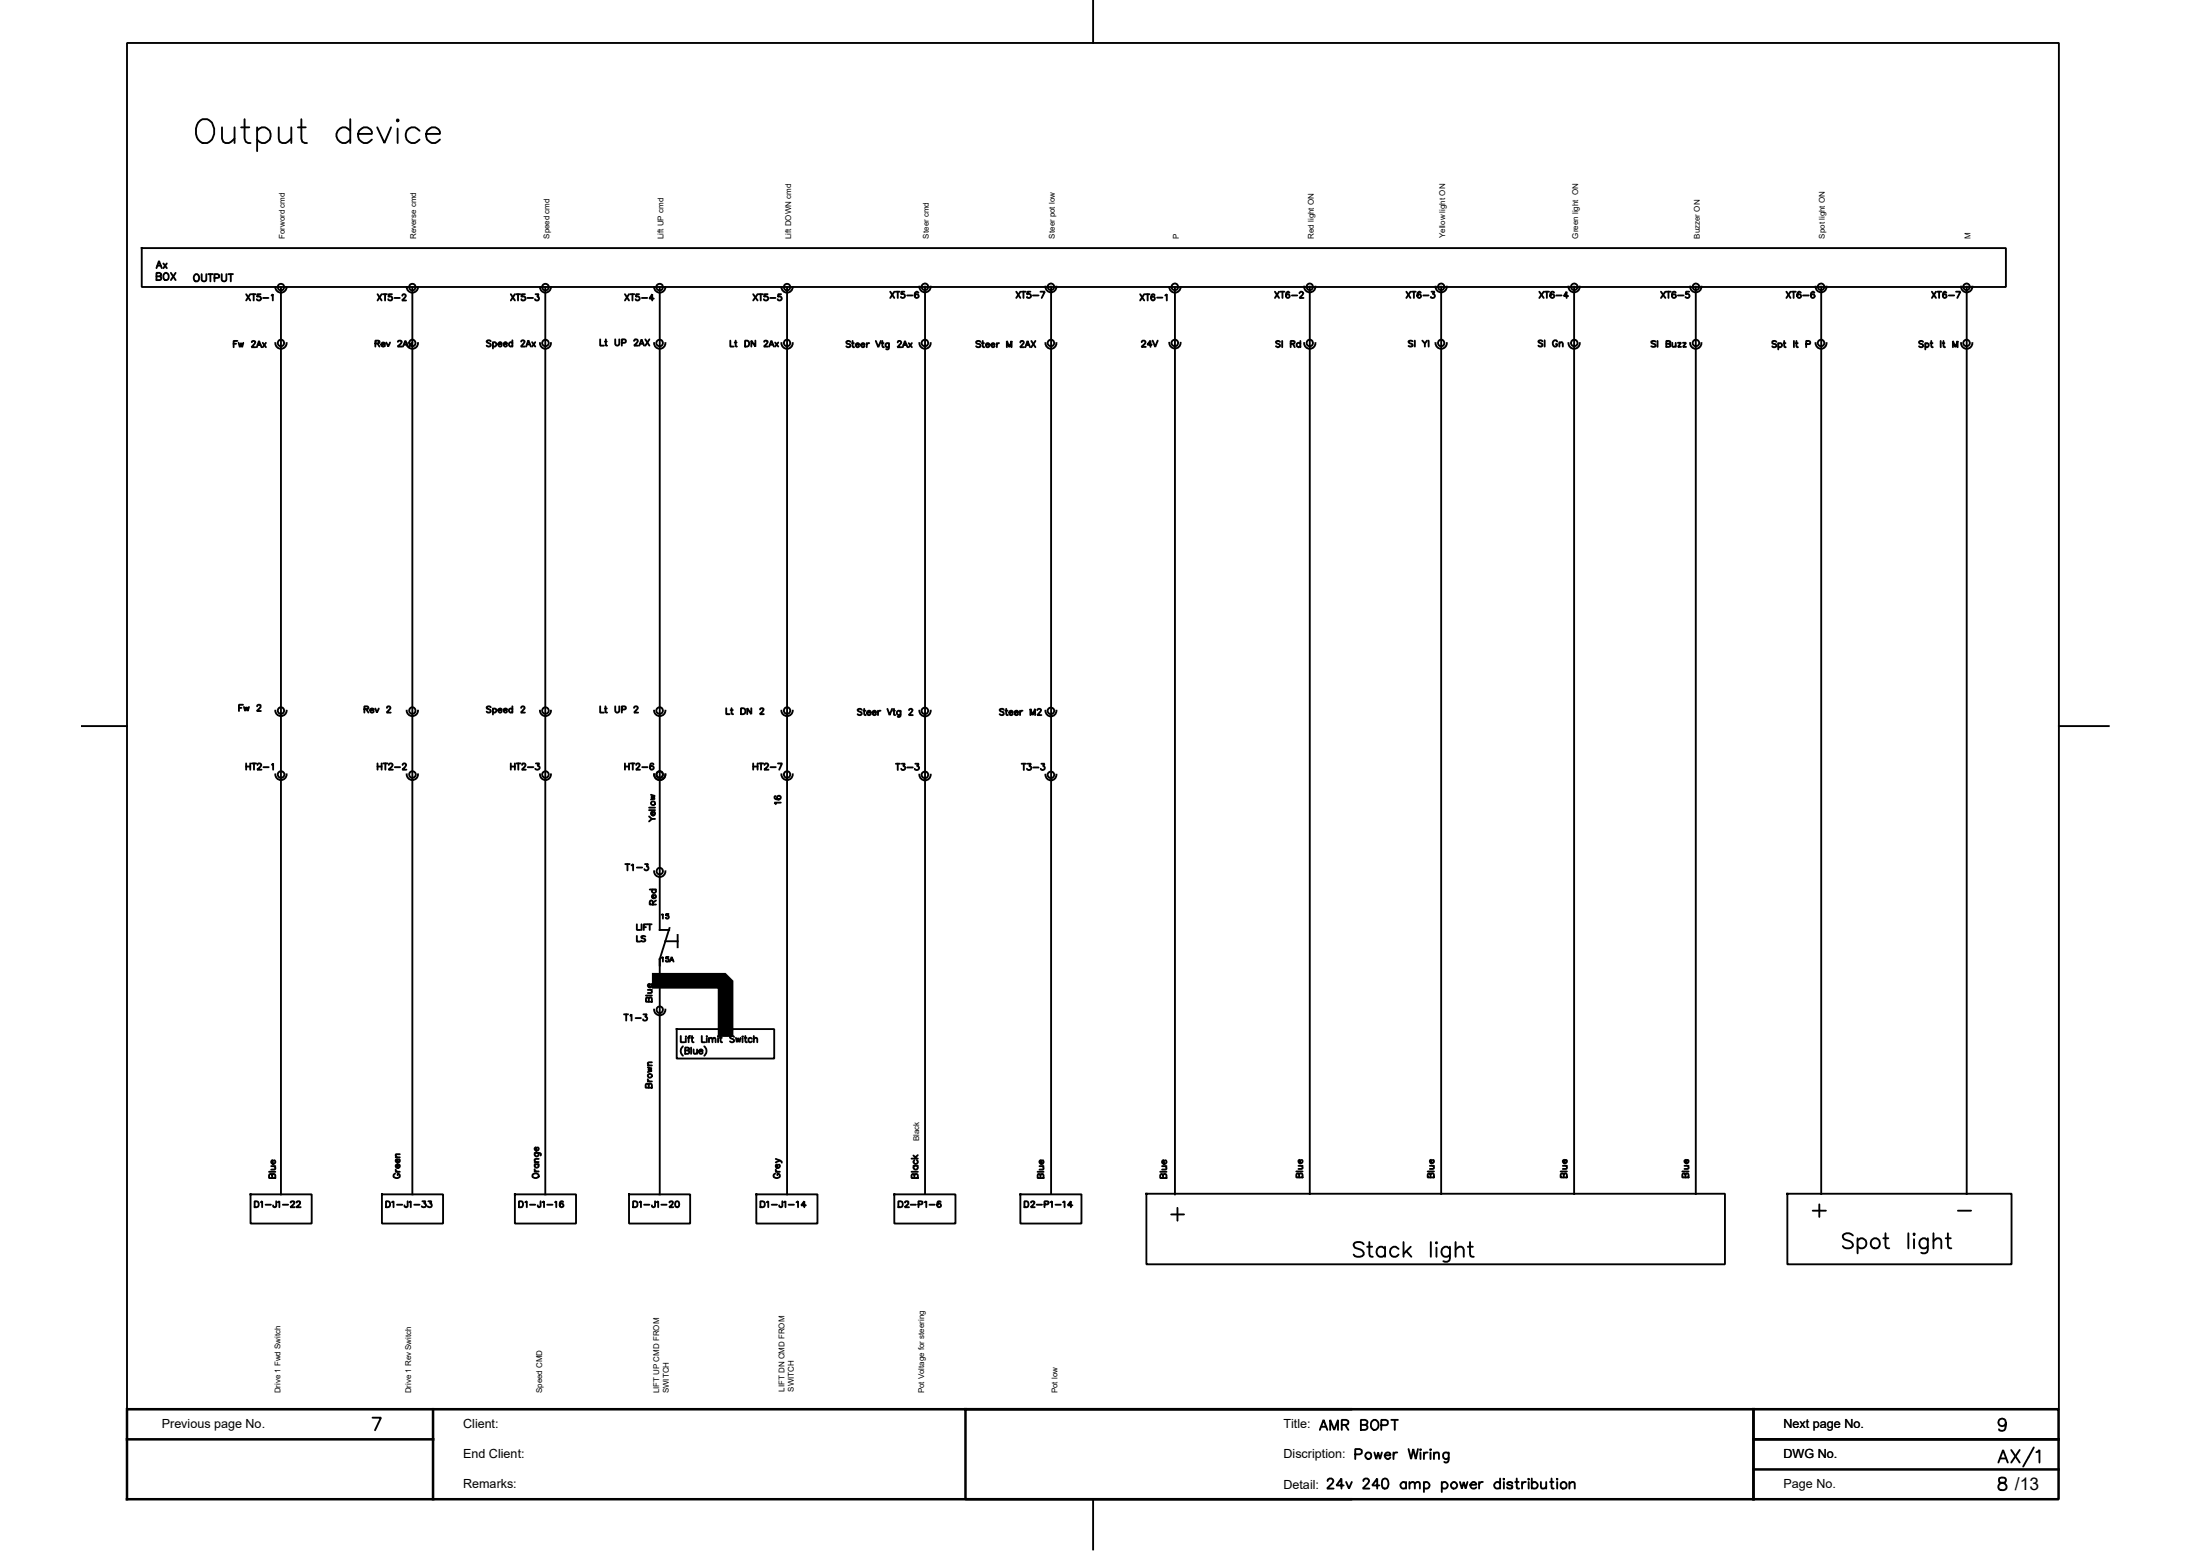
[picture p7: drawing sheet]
<svg xmlns="http://www.w3.org/2000/svg" width="297mm" height="210mm" viewBox="0 0 297 210" stroke-linecap="round" stroke-linejoin="round" font-family="sans-serif">
<g fill="none" stroke="#000" stroke-width=".25">
<path d="M147.6 0v5.8M17.1 5.8h260.9v184.4h-260.9zM27.1 16.3a1.08 1.08 0 0 1 1.6 .6 1.79 1.79 0 0 1-.7 2.4 1.27 1.27 0 0 1-1.5-1.2 1.91 1.91 0 0 1 .6-1.8zM30 17.2v1.5l.1 .4 .3 .2h.5l.8-.6M31.7 17.2v2.1M32.6 17.2h1.1M33 16.1v2.6l.2 .4 .3 .2h.3M34.7 17.7a1.05 1.05 0 0 1 1.8 .2 1.05 1.05 0 0 1-1.2 1.4l-.6-.5M34.7 17.2v3.2M37.6 17.2v1.5l.2 .4 .3 .2h.5l.7-.6M39.3 17.2v2.1M40.2 17.2h1.1"/>
<path d="M40.7 16.1v2.6l.1 .4 .3 .2h.3M47.3 16.1v3.2M47.3 17.7a1.03 1.03 0 0 0-1.5-.2 1.03 1.03 0 0 0 0 1.5 1.03 1.03 0 0 0 1.5-.2M48.3 18.1h1.9a.92 .92 0 0 0-.7-.9 .92 .92 0 0 0-1 .5 1.05 1.05 0 0 0 .3 1.4 1.05 1.05 0 0 0 1.4-.3M50.9 17.2l1 2.1 .9-2.1M53.7 16.1l.1 .2-.1 .1-.1-.1zM53.7 17.4v1.9M56.6 17.7a1.03 1.03 0 0 0-1.5-.2 1.03 1.03 0 0 0 0 1.5 1.03 1.03 0 0 0 1.5-.2M57.5 18.1h1.9a.92 .92 0 0 0-.7-.9 .92 .92 0 0 0-1 .5 1.05 1.05 0 0 0 .2 1.4 1.05 1.05 0 0 0 1.5-.3M19.1 33.5h251.7v5.2h-251.7zM21.1 36.2l.4-1 .3 1M21.3 35.9h.4"/>
<path d="M21.5 37.3l.3-.2-.1-.2-.6-.1v1h.4l.3-.2a.25 .25 0 0 0-.3-.3h-.4M22.1 35.6l.4 .6M22.3 36.8a.49 .49 0 0 1 .5 .5 .49 .49 0 0 1-.5 .5 .58 .58 0 0 1 0-1zM22.5 35.6l-.4 .6M23.1 36.8l.6 1M23.7 36.8l-.6 1M26.4 37a.49 .49 0 0 1 .5 .5 .49 .49 0 0 1-.5 .5 .58 .58 0 0 1 0-1zM27.2 37v.7a.33 .33 0 0 0 .3 .3 .33 .33 0 0 0 .4-.3v-.7M28.1 37h.6M28.4 37v1M29 37.5l.6-.1v-.3l-.2-.1h-.4v1M29.9 37v.7a.33 .33 0 0 0 .3 .3 .33 .33 0 0 0 .4-.3v-.7"/>
<path d="M30.8 37h.7M31.2 37v1M33.2 39.7l.6 .9M33.8 39.7l-.6 .9M34 39.7h.5M34.2 39.7v.9M35.2 39.7h-.4l-.1 .4a.31 .31 0 0 1 .5 0 .31 .31 0 0 1-.1 .4 .31 .31 0 0 1-.4-.1M36.7 39.9l.1-.2v.9M37.2 38.7a.76 .76 0 0 0 .7 .8 .76 .76 0 0 0 .8-.8M37.9 38.7v122.5M51 39.7l.5 .9M51.5 39.7l-.5 .9"/>
<path d="M51.7 39.7h.5M52 39.7v.9M52.9 39.7h-.4v.4a.29 .29 0 0 1 .4 0 .29 .29 0 0 1-.1 .4 .29 .29 0 0 1-.4-.1M54.3 39.9a.23 .23 0 0 1 .3-.2 .23 .23 0 0 1 .1 .3l-.4 .6h.5M54.9 38.7a.76 .76 0 0 0 .8 .8 .76 .76 0 0 0 .7-.8M55.7 38.7v122.5M69 39.7l.5 .9M69.5 39.7l-.5 .9M69.7 39.7h.5M69.9 39.7v.9M70.9 39.7h-.5v.4a.31 .31 0 0 1 .5 0 .31 .31 0 0 1 0 .4 .31 .31 0 0 1-.5 0v-.1M72.3 39.7h.4l-.2 .3a.27 .27 0 0 1 .2 .5 .27 .27 0 0 1-.5-.1"/>
<path d="M72.9 38.7a.74 .74 0 0 0 .7 .8 .74 .74 0 0 0 .8-.8M73.6 38.7v122.5M84.4 39.7l.5 .9M84.9 39.7l-.5 .9M85.1 39.7h.5M85.4 39.7v.9M86.3 39.7h-.4v.4a.29 .29 0 0 1 .4 0 .29 .29 0 0 1-.1 .4 .29 .29 0 0 1-.4-.1M88.3 38.7a.76 .76 0 0 0 .8 .8 .76 .76 0 0 0 .7-.8M89.1 38.7v86.8h1.2M101.7 39.7l.6 .9M102.3 39.7l-.6 .9M102.4 39.7h.6"/>
<path d="M102.7 39.7v.9M103.6 39.7h-.4v.4a.31 .31 0 0 1 .4 0 .31 .31 0 0 1 0 .4 .31 .31 0 0 1-.5-.1M105.5 39.7h-.4l-.1 .4a.29 .29 0 0 1 .5 0 .29 .29 0 0 1-.1 .4 .29 .29 0 0 1-.4-.1M105.5 38.7a.76 .76 0 0 0 .8 .8 .76 .76 0 0 0 .7-.8M106.3 38.7v122.5M120.2 39.4l.5 .8M120.7 39.4l-.5 .8M120.9 39.4h.6M121.2 39.4v.8M122.1 39.4h-.4v.4a.3 .3 0 0 1 .4 0 .3 .3 0 0 1 0 .4 .3 .3 0 0 1-.5-.1M122.5 39.9h.7M124 39.5l-.2-.1a.41 .41 0 0 0-.4 .4 .41 .41 0 0 0 .5 .4 .26 .26 0 0 0 0-.5 .26 .26 0 0 0-.4 .3"/>
<path d="M124.1 38.7a.76 .76 0 0 0 .8 .8 .76 .76 0 0 0 .7-.8M124.9 38.7v122.5M137.2 39.4l.6 .8M137.8 39.4l-.6 .8M137.9 39.4h.6M138.2 39.4v.8M139.1 39.4h-.4l-.1 .4a.31 .31 0 0 1 .5-.1 .31 .31 0 0 1 0 .5 .31 .31 0 0 1-.5-.1M139.4 39.9h.8M140.5 39.4h.6l-.5 .8M141.1 38.7a.74 .74 0 0 0 .8 .8 .74 .74 0 0 0 .7-.8M141.9 38.7v122.5M153.9 39.7l.6 .9"/>
<path d="M154.5 39.7l-.6 .9M154.6 39.7h.6M154.9 39.7v.9M155.9 39.8h-.1a.41 .41 0 0 0-.5 .3 .41 .41 0 0 0 .4 .5 .26 .26 0 0 0 .2-.3 .26 .26 0 0 0-.2-.3 .26 .26 0 0 0-.3 .3M157.3 39.9l.2-.2v.9M157.9 38.7a.76 .76 0 0 0 .7 .8 .76 .76 0 0 0 .8-.8M158.6 38.7v122.5M172.1 39.4l.6 .8M172.7 39.4l-.6 .8M172.8 39.4h.6M173.1 39.4v.8M174.1 39.5l-.2-.1a.4 .4 0 0 0-.3 .4 .4 .4 0 0 0 .4 .4 .25 .25 0 0 0 0-.5 .25 .25 0 0 0-.4 .3"/>
<path d="M174.4 39.9h.7M175.4 39.6l.2-.2 .3 .1v.2l-.5 .5h.6M176.1 38.7a.76 .76 0 0 0 .7 .8 .76 .76 0 0 0 .8-.8M176.8 38.7v122.5M189.9 39.4l.5 .8M190.4 39.4l-.5 .8M190.6 39.4h.5M190.9 39.4v.8M191.8 39.5l-.1-.1a.4 .4 0 0 0-.4 .4 .4 .4 0 0 0 .4 .4 .25 .25 0 0 0 0-.5 .25 .25 0 0 0-.4 .3M192.2 39.9h.7M193.3 39.4h.4l-.3 .3a.27 .27 0 0 1 .3 .4 .27 .27 0 0 1-.4 .1l-.1-.1M193.8 38.7a.76 .76 0 0 0 .8 .8 .76 .76 0 0 0 .7-.8"/>
<path d="M194.6 38.7v122.5M207.8 39.4l.6 .8M208.4 39.4l-.6 .8M208.5 39.4h.6M208.8 39.4v.8M209.8 39.5v-.1a.29 .29 0 0 0-.5 .1 .4 .4 0 0 0 0 .5 .4 .4 0 0 0 .3 .2 .27 .27 0 0 0 .2-.3 .27 .27 0 0 0-.3-.2 .27 .27 0 0 0-.2 .3M210.1 39.9h.7M211.7 40h-.6l.4-.6v.8M211.8 38.7a.76 .76 0 0 0 .7 .8 .76 .76 0 0 0 .8-.8M212.5 38.7v122.5M224.2 39.4l.6 .8M224.8 39.4l-.6 .8"/>
<path d="M225 39.4h.6M225.3 39.4v.8M226.2 39.5v-.1a.29 .29 0 0 0-.4 .1 .4 .4 0 0 0-.1 .5 .4 .4 0 0 0 .3 .2 .27 .27 0 0 0 .3-.3 .27 .27 0 0 0-.3-.2 .27 .27 0 0 0-.3 .3M226.5 39.9h.8M228 39.4h-.4v.4a.3 .3 0 0 1 .4 0 .3 .3 0 0 1 0 .4 .3 .3 0 0 1-.5-.1M228.2 38.7a.76 .76 0 0 0 .7 .8 .76 .76 0 0 0 .8-.8M228.9 38.7v122.5M241.2 39.4l.5 .8M241.7 39.4l-.5 .8M241.9 39.4h.5M242.1 39.4v.8M243.1 39.5l-.1-.1a.44 .44 0 0 0-.4 .4 .44 .44 0 0 0 .3 .4 .25 .25 0 0 0 .2-.4 .25 .25 0 0 0-.4 0l-.1 .2"/>
<path d="M243.4 39.9h.8M244.9 39.5l-.1-.1a.41 .41 0 0 0-.4 .4 .41 .41 0 0 0 .5 .4 .26 .26 0 0 0 0-.5 .26 .26 0 0 0-.4 .3M245.1 38.7a.74 .74 0 0 0 .8 .8 .74 .74 0 0 0 .7-.8M245.9 38.7v122.5M260.8 39.4l.6 .8M261.4 39.4l-.6 .8M261.5 39.4h.6M261.8 39.4v.8M262.8 39.5l-.2-.1a.4 .4 0 0 0-.3 .4 .4 .4 0 0 0 .4 .4 .25 .25 0 0 0 0-.5 .25 .25 0 0 0-.4 .3M263.1 39.9h.7M264.1 39.4h.6l-.5 .8M264.8 38.7a.76 .76 0 0 0 .7 .8 .76 .76 0 0 0 .8-.8"/>
<path d="M265.5 38.7v122.5M31.5 46.4h.4M32 46h-.5v.9M32.2 46.3l.2 .6 .2-.6 .1 .6 .2-.6M34 46.2a.22 .22 0 0 1 .3-.2 .22 .22 0 0 1 .1 .3l-.4 .6h.5M34.7 46.9l.3-.9 .3 .9M34.8 46.6h.4M35.5 46.3l.4 .6M35.5 40.2h.7M35.9 46.3l-.4 .6M37.2 46.3a.76 .76 0 0 0 .7 .8 .76 .76 0 0 0 .8-.8M50.7 46.4l.5-.1v-.3h-.5v.8"/>
<path d="M51 46.4l.2 .4M51.5 46.5h.5a.26 .26 0 0 0-.3-.2 .26 .26 0 0 0-.2 .3 .26 .26 0 0 0 .4 .1h.1M52.2 46.2l.2 .6 .3-.6M53.3 40.2h.7M53.7 46.1l.2-.1 .3 .1-.1 .3-.4 .4h.6M54.4 46.8l.3-.8 .3 .8M54.5 46.5h.4M54.9 46.3a.76 .76 0 0 0 .8 .8 .76 .76 0 0 0 .7-.8M55.2 46.2l.5 .6M55.7 46.2l-.5 .6M66.3 46.1l-.3-.2-.3 .2 .1 .1 .4 .2a.27 .27 0 0 1-.1 .4 .27 .27 0 0 1-.4-.1M66.5 46.3a.27 .27 0 0 1 .4 0 .27 .27 0 0 1 0 .4 .27 .27 0 0 1-.4 0"/>
<path d="M66.5 46.2v.8M67.3 46.4h.4a.23 .23 0 0 0-.2-.2 .23 .23 0 0 0-.2 .2v.3l.2 .1 .2-.1M68 46.4h.5a.23 .23 0 0 0-.3-.2 .23 .23 0 0 0-.2 .2v.3l.2 .1 .3-.1M69.2 45.9v.9M69.2 46.3a.27 .27 0 0 0-.4 0 .27 .27 0 0 0 0 .4 .27 .27 0 0 0 .4 0M70.4 46.1a.22 .22 0 0 1 .2-.2 .22 .22 0 0 1 .2 .3l-.5 .6h.6M71 46.8l.3-.9 .4 .9M71.2 46.5h.3M71.2 40.2h.8M71.8 46.2l.5 .6M72.3 46.2l-.5 .6M72.9 46.3a.74 .74 0 0 0 .7 .8 .74 .74 0 0 0 .8-.8"/>
<path d="M81 45.8v.9h.5M81.7 46.1h.2M81.8 45.8v.8l.2 .1M83.1 45.8v.6l.2 .3 .3-.3v-.6M83.9 46.3l.5-.1 .1-.1v-.2l-.6-.1v.9M85.6 46l.2-.2 .3 .1v.2l-.5 .6h.5M86.3 46.7l.3-.9 .4 .9M86.4 46.4h.4M86.7 40.2h.7M87.1 45.8l.6 .9M87.7 45.8l-.6 .9M88.3 40.3h-.6l.4-.6v.9"/>
<path d="M88.3 46.3a.76 .76 0 0 0 .8 .8 .76 .76 0 0 0 .7-.8M98.6 46v.8h.5M99.2 46.2h.2M99.3 46v.7l.2 .1M100.6 46h.3a.44 .44 0 0 1 .2 .4 .44 .44 0 0 1-.2 .4h-.3zM102 46v.8l-.6-.8v.8M103.2 46.1a.22 .22 0 0 1 .2-.1 .22 .22 0 0 1 .2 .3l-.5 .5h.6M103.8 46.8l.3-.8 .4 .8M104 40.2h.7M104 46.5h.4M104.6 46.2l.5 .6M105.1 46.2l-.5 .6"/>
<path d="M105.5 46.3a.76 .76 0 0 0 .8 .8 .76 .76 0 0 0 .7-.8M114.8 46.1l-.2-.1-.3 .1 .1 .3h.2l.2 .2v.1l-.2 .2-.3-.2M115 46.3h.3M115.1 46v.7v.1l.2 .1M115.5 46.5h.5a.25 .25 0 0 0-.4-.2 .25 .25 0 0 0 0 .4l.1 .2 .3-.2M116.2 46.5h.5v-.1a.26 .26 0 0 0-.4 0 .26 .26 0 0 0 0 .4 .26 .26 0 0 0 .4-.1M117 46.3v.6M117.3 46.3l-.2 .1-.1 .1M118.2 46l.4 .9 .3-.9M119 46.3h.3M119.1 46v.7l.1 .1 .1 .1M120 46.3v.8l-.2 .1-.2-.1"/>
<path d="M120 46.4a.26 .26 0 0 0-.4 0 .26 .26 0 0 0 0 .4 .26 .26 0 0 0 .4-.1M121.2 46.2l.1-.2 .3 .1 .1 .1-.1 .2-.4 .5h.5M121.9 46.9l.3-.9 .3 .9M122 46.6h.4M122.7 46.3l.4 .6M123.1 46.3l-.4 .6M124.1 46.3a.76 .76 0 0 0 .8 .8 .76 .76 0 0 0 .7-.8M132.4 46.1l-.2-.1-.4 .1 .1 .3h.3l.2 .2v.1l-.2 .2-.4-.2M132.5 46.3h.3M132.7 46v.7v.1l.2 .1M133.1 46.5h.5a.25 .25 0 0 0-.4-.2 .25 .25 0 0 0-.1 .4l.2 .2 .3-.2M133.8 46.5h.5a.25 .25 0 0 0-.4-.2 .25 .25 0 0 0 0 .4l.1 .2 .3-.2"/>
<path d="M134.6 46.3v.6M134.9 46.3l-.3 .2M135.9 46.9v-.9l.4 .9 .3-.9v.9M137.8 46.2a.23 .23 0 0 1 .3-.2 .23 .23 0 0 1 0 .4l-.4 .5h.6M138.4 46.9l.3-.9 .4 .9M138.6 46.6h.3M139.2 46l.6 .9M139.8 46l-.6 .9M141.1 46.3a.74 .74 0 0 0 .8 .8 .74 .74 0 0 0 .7-.8M154.1 46.2l.2-.2h.3v.1l-.1 .3-.4 .4h.6M155.5 46.5h-.6l.4-.5v.8M155.6 46l.4 .8 .3-.8"/>
<path d="M156.2 40.2h.7M157.9 46.3a.76 .76 0 0 0 .7 .7 .76 .76 0 0 0 .8-.7M172.8 46.1l-.2-.1-.3 .1 .1 .3 .4 .1v.2a.35 .35 0 0 1-.5 0M173.1 46v.9M174.2 46.4h.5l.1-.3-.6-.1v.9M174.5 46.4l.3 .5M175.6 46v.9M175.6 46.4a.3 .3 0 0 0-.6 .1 .29 .29 0 0 0 .4 .4l.2-.2M176.1 46.3a.76 .76 0 0 0 .7 .8 .76 .76 0 0 0 .8-.8M190.7 46.1l-.2-.1-.3 .1 .1 .2 .4 .3a.33 .33 0 0 1-.5 .1M191 46v.8M192 46l.4 .4v.4"/>
<path d="M192.7 46l-.3 .4M192.9 46v.8M193.8 46.3a.76 .76 0 0 0 .8 .8 .76 .76 0 0 0 .7-.8M208.2 46.1l-.2-.2-.3 .2 .1 .1 .4 .2a.27 .27 0 0 1-.1 .4 .27 .27 0 0 1-.4-.1M208.5 45.9v.9M210.2 46.1a.31 .31 0 0 0-.3-.2 .31 .31 0 0 0-.3 .3v.2a.3 .3 0 0 0 .3 .4 .3 .3 0 0 0 .3-.4h-.1M210.5 46.4l.4-.2 .1 .2v.4M210.5 46.2v.6M211.8 46.3a.76 .76 0 0 0 .7 .8 .76 .76 0 0 0 .8-.8M223.5 46.1l-.2-.1-.4 .1 .1 .2 .5 .3v.1l-.2 .1-.4-.1M223.8 46v.8M225 46.4h.3l.2 .2v.2h-.5v-.8l.5 .1v.1l-.2 .2"/>
<path d="M225.8 46.3v.5h.2l.2-.1M226.2 46.3v.5M226.5 46.3h.4l-.4 .5h.4M227.2 46.3h.4l-.4 .5h.4M228.2 46.3a.76 .76 0 0 0 .7 .8 .76 .76 0 0 0 .8-.8M239.8 46.1l-.2-.1-.3 .1v.2l.4 .2 .1 .2-.2 .2-.3-.2M240.1 46.3v.9M240.1 46.4a.28 .28 0 0 1 .4 0 .28 .28 0 0 1 0 .4 .28 .28 0 0 1-.4-.1M240.8 46.3h.2M240.9 46v.7v.1l.2 .1M242.2 46v.9M242.4 46.3h.3"/>
<path d="M242.5 46v.7l.1 .1 .1 .1M243.8 46.4h.5l.1-.1-.1-.2-.5-.1v.9M245.1 46.3a.74 .74 0 0 0 .8 .8 .74 .74 0 0 0 .7-.8M259.6 46.1l-.1-.1-.4 .1 .1 .3 .3 .1 .1 .1v.1l-.1 .2-.4-.2M259.9 46.3v.9M259.9 46.4a.26 .26 0 0 1 .4 0 .26 .26 0 0 1 0 .4 .26 .26 0 0 1-.4-.1M260.6 46.3h.3M260.7 46v.7l.1 .1 .1 .1M262 46v.9M262.3 46.3h.2M262.4 46v.7v.1l.2 .1M263.7 46.9v-.9l.3 .9 .3-.9v.9"/>
<path d="M264.8 46.3a.76 .76 0 0 0 .7 .8 .76 .76 0 0 0 .8-.8M11 98h6.1M32.3 95.5h.3M32.8 95.1h-.5v.9M32.9 95.4l.2 .6 .2-.6 .1 .6 .2-.6M34.7 95.3l.2-.2 .3 .1v.3l-.5 .5h.5M37.2 95.9a.76 .76 0 0 0 .7 .7 .76 .76 0 0 0 .8-.7M49.2 95.7h.5v-.2l-.2-.2h-.3v.9M49.4 95.7l.3 .5M50 95.8h.5a.27 .27 0 0 0-.5-.1 .27 .27 0 0 0 .2 .5l.3-.1M50.7 95.6l.2 .6 .2-.6M52.2 95.5a.23 .23 0 0 1 .4-.1 .23 .23 0 0 1 0 .4l-.4 .4h.5"/>
<path d="M54.9 95.9a.76 .76 0 0 0 .8 .7 .76 .76 0 0 0 .7-.7M66.3 95.5l-.3-.2a.25 .25 0 0 0-.3 .2l.1 .2 .4 .1a.27 .27 0 0 1-.1 .4 .27 .27 0 0 1-.4-.1M66.5 95.7a.27 .27 0 0 1 .4 0 .27 .27 0 0 1 0 .4 .27 .27 0 0 1-.4 0M66.5 95.6v.8M67.3 95.8h.4a.25 .25 0 0 0-.3-.1 .25 .25 0 0 0-.1 .4l.2 .1 .2-.1M68 95.8h.5a.25 .25 0 0 0-.4-.1 .25 .25 0 0 0-.1 .4l.2 .1 .3-.1M69.2 95.3v.9M69.2 95.7a.27 .27 0 0 0-.4 0 .27 .27 0 0 0 0 .4 .27 .27 0 0 0 .4 0M70.4 95.5a.23 .23 0 0 1 .3-.1 .23 .23 0 0 1 0 .4l-.4 .4h.6M72.9 95.9a.74 .74 0 0 0 .7 .7 .74 .74 0 0 0 .8-.7M81 95.3v.9h.5M81.7 95.6h.2"/>
<path d="M81.7 95.3v.7l.1 .1 .2 .1M83.1 95.3v.6l.2 .3 .3-.1v-.8M83.9 95.8l.5-.1 .1-.1v-.2l-.6-.1v.9M85.6 95.5l.2-.2 .3 .1v.3l-.5 .5h.5M88.3 95.9a.76 .76 0 0 0 .8 .7 .76 .76 0 0 0 .7-.7M98 95.6v.8h.5M98.6 95.8h.3M98.8 95.6v.7l.2 .1M100 95.6h.3a.42 .42 0 0 1 .3 .4 .42 .42 0 0 1-.3 .4h-.3zM101.4 95.6v.8l-.5-.8v.8M102.6 95.8l.2-.2 .3 .1-.1 .3-.4 .4h.5M105.5 95.9a.76 .76 0 0 0 .8 .7 .76 .76 0 0 0 .7-.7"/>
<path d="M116.3 95.8l-.1-.1-.4 .1 .1 .2 .4 .3v.1l-.1 .1-.4-.1M116.5 95.9h.3M116.7 95.7v.7v.1h.2M117.1 96.2h.5a.28 .28 0 0 0-.4-.2 .28 .28 0 0 0-.2 .2 .28 .28 0 0 0 .3 .3l.3-.1M117.8 96.2h.5a.28 .28 0 0 0-.3-.2 .28 .28 0 0 0-.3 .2 .28 .28 0 0 0 .3 .3l.3-.1M118.5 95.9v.6M118.9 95.9l-.2 .1-.2 .2M119.8 95.7l.3 .8 .3-.8M120.6 95.9h.2M120.7 95.7v.8h.2M121.6 96.1a.28 .28 0 0 0-.4-.1 .28 .28 0 0 0 0 .4 .28 .28 0 0 0 .4 0M121.6 95.9l-.1 .8-.1 .1-.2-.1"/>
<path d="M122.7 95.8l.2-.1 .3 .1-.5 .7h.5M124.1 95.9a.76 .76 0 0 0 .8 .8 .76 .76 0 0 0 .7-.8M135.5 95.8l-.2-.1-.3 .1v.2l.5 .1v.4h-.3l-.2-.1M135.7 95.9h.3M135.8 95.7v.7l.1 .1h.2M136.3 96.2h.4a.25 .25 0 0 0-.3-.3 .25 .25 0 0 0-.1 .4 .25 .25 0 0 0 .2 .2 .25 .25 0 0 0 .2-.1M137 96.2h.5a.25 .25 0 0 0-.3-.3 .25 .25 0 0 0-.2 .4 .25 .25 0 0 0 .2 .2 .25 .25 0 0 0 .3-.1M137.7 95.9v.6M138 95.9l-.2 .1-.1 .2M139.1 96.5v-.8l.3 .8 .3-.8v.8M140 95.8l.2-.1 .3 .1-.5 .7h.6M141.1 95.9a.74 .74 0 0 0 .8 .8 .74 .74 0 0 0 .7-.8"/>
<path d="M278 98h6.7M33.2 103v.9M33.2 103.5h.6M33.8 103v.9M34 103h.6M34.3 103v.9M34.8 103.3l.1-.3 .3 .1 .1 .1-.2 .3-.4 .4h.6M35.6 103.5h.7M36.7 103.2l.2-.2v.9M37.2 104.5a.76 .76 0 0 0 .7 .8 .76 .76 0 0 0 .8-.8M51 103.5h.5M51 103v.9"/>
<path d="M51.5 103v.9M51.7 103h.6M52 103v.9M52.5 103.3l.2-.3 .2 .1 .1 .1-.1 .3-.4 .4h.5M53.3 103.5h.7M54.4 103.3a.23 .23 0 0 1 .3-.3 .23 .23 0 0 1 .1 .4l-.5 .5h.6M54.9 104.5a.76 .76 0 0 0 .8 .8 .76 .76 0 0 0 .7-.8M69 103.5h.5M69 103v.9M69.5 103v.9M69.7 103h.6M70 103v.9"/>
<path d="M70.5 103.3l.1-.3 .3 .1 .1 .1-.2 .3-.4 .4h.6M71.2 103.5h.8M72.3 103h.5l-.2 .4a.29 .29 0 0 1 .2 .4 .29 .29 0 0 1-.5 0M72.9 104.5a.74 .74 0 0 0 .7 .8 .74 .74 0 0 0 .8-.8M84.4 103.5h.5M84.4 103v.9M84.4 116.6h.6M84.7 116.6v.9M84.9 103v.9M85.1 103h.6M85.3 116.8l.2-.2v.9M85.4 103v.9"/>
<path d="M85.9 103.3l.2-.3h.1l.2 .2-.2 .3-.3 .4h.5M86 117.1h.7M86.7 103.5h.7M87.1 116.6h.4l-.2 .4a.27 .27 0 0 1 .2 .4 .27 .27 0 0 1-.5-.1M87.6 110.2l.4 .3M87.6 109.3h.8M87.6 109h.8M87.9 107.3l.5 .1-.5 .2 .5 .2-.5 .1M88.2 103.2v-.1a.24 .24 0 0 0-.4 .1v.4a.25 .25 0 0 0 .3 .3 .25 .25 0 0 0 .1-.4 .25 .25 0 0 0-.4 0v.1M88.3 104.5a.76 .76 0 0 0 .8 .8 .76 .76 0 0 0 .7-.8M88.3 117.6a.76 .76 0 0 0 .8 .8 .76 .76 0 0 0 .7-.8M88.3 109.6a.28 .28 0 0 1 .1 .4 .28 .28 0 0 1-.4 0 .28 .28 0 0 1 .1-.4v.5"/>
<path d="M88.4 110.5h-.4l-.4 .4M101.7 103.5h.6M101.7 103v.9M102.3 103v.9M102.4 103h.6M102.7 103v.9M103.2 103.3l.2-.3 .2 .1 .1 .1-.1 .3-.4 .4h.6M104 103.5h.7M104.7 107.4l-.1 .1a.41 .41 0 0 0 .3 .5 .41 .41 0 0 0 .5-.3 .25 .25 0 0 0-.2-.3 .25 .25 0 0 0-.3 .3 .25 .25 0 0 0 .3 .2M105 103h.6l-.4 .9M105.4 108.3h-.8l.1 .2M105.5 104.5a.76 .76 0 0 0 .8 .8 .76 .76 0 0 0 .7-.8"/>
<path d="M120.9 103.1h.6M121.2 103.1v.8M121.8 103.1h.4l-.3 .3a.27 .27 0 0 1 .3 .3 .27 .27 0 0 1-.2 .3 .27 .27 0 0 1-.3-.2M122.5 103.6h.7M123.6 103.1h.4l-.2 .3a.29 .29 0 0 1 .3 .4 .29 .29 0 0 1-.5 .1l-.1-.1M124.1 104.6a.76 .76 0 0 0 .8 .7 .76 .76 0 0 0 .7-.7M137.9 103.1h.6M138.2 103.1v.8M138.7 103.1h.5l-.3 .3a.29 .29 0 0 1 .3 .4 .29 .29 0 0 1-.5 .1l-.1-.1M139.5 103.6h.7M140.6 103.1h.4l-.2 .3a.27 .27 0 0 1 .2 .5 .27 .27 0 0 1-.5-.1M141.1 104.6a.74 .74 0 0 0 .8 .7 .74 .74 0 0 0 .7-.7"/>
<path d="M84.2 136.9h.6M84.5 136.9v.9M85.1 137.1l.2-.2v.9M85.8 137.4h.7M86 126.3v.8h.4M86 124.8v.7h.4M86.6 124.8v.7M86.9 136.9h.4l-.2 .3a.29 .29 0 0 1 .3 .4 .29 .29 0 0 1-.5 .1l-.1-.1M86.9 125.1h.3M87.1 126.4l-.2-.1-.3 .1 .1 .2 .3 .1 .1 .2a.31 .31 0 0 1-.2 .2 .31 .31 0 0 1-.3-.1M87.2 134.4h.8M87.2 134.7l.2-.1 .2 .2 .2-.2 .2 .1v.5h-.8z"/>
<path d="M87.4 124.8h-.5v.7M87.5 124.8h.5M87.5 133.6h.5M87.6 134.8v.4M87.7 124.8v.7M87.7 120.1h.9M87.9 133.6l.1 .2v.2h-.5M87.9 132.8a.26 .26 0 0 1 .1 .4 .26 .26 0 0 1-.4 0 .26 .26 0 0 1 0-.4h.1v.5M88.1 120.1a.26 .26 0 0 0 0 .3 .26 .26 0 0 0 .4 0 .26 .26 0 0 0-.1-.3M88.1 122.1v-.5h-.3l-.1 .5h.9M88.3 136.3a.76 .76 0 0 0 .8 .7 .76 .76 0 0 0 .7-.7M88.4 120.8a.26 .26 0 0 1 .1 .4 .26 .26 0 0 1-.4 0 .26 .26 0 0 1 .1-.4v.4"/>
<path d="M88.6 121.5l-.5 .3M89.3 123.4h.2v.6M89.3 129.3l.2-.1v.6M89.8 127h1.7M90.3 123.4h-.4v.2a.22 .22 0 0 1 .4 .1 .22 .22 0 0 1-.3 .3l-.1-.1M90.3 129.2h-.4v.3a.22 .22 0 0 1 .4 0 .22 .22 0 0 1-.1 .3 .22 .22 0 0 1-.3-.1M90.4 125.3l-1.3 4.2v31.7M90.4 129.8l.3-.6 .2 .6M90.5 129.6h.3M91.4 138.9h13.1v4h-13.1zM91.5 126.2v1.6M91.9 139.8v.9h.5"/>
<path d="M92.6 139.8v.1zM93.2 139.8l-.2 .1v.1v.7M93.4 139.8v.7l.1 .1 .1 .1M94.7 139.8v.9h.5M95.4 139.8v.1zM96.9 139.8v.1zM97.3 139.8v.7v.1l.2 .1M99.1 140l-.2-.2a.25 .25 0 0 0-.3 .2 .72 .72 0 0 1 .5 .5l-.2 .2-.3-.2M100.2 139.8v.1zM100.6 139.8v.7l.1 .1 .1 .1M101.8 139.8v.9M36.3 158.2h.9"/>
<path d="M36.4 158.5h.3v.2l.1-.2h.3l.1 .5h-.9zM36.6 157.4h.6M36.7 158.7v.3M37 157.4l.2 .2-.1 .2-.5 .1M37 156.6a.28 .28 0 0 1 .2 .4 .28 .28 0 0 1-.5 0 .28 .28 0 0 1 .1-.4v.5M53.3 158.4a.3 .3 0 0 0-.2 .4 .3 .3 0 0 0 .4 .2h.2a.3 .3 0 0 0 .3-.3 .3 .3 0 0 0-.3-.3v.2M53.4 157.9v.1l.3 .2M53.4 158.2h.6M53.4 156.2h.6M53.8 157.2a.25 .25 0 0 1 .1 .4 .25 .25 0 0 1-.4 0 .25 .25 0 0 1 .1-.4h.1v.4M53.8 156.5a.25 .25 0 0 1 .1 .3 .25 .25 0 0 1-.4 0 .25 .25 0 0 1 .1-.3h.1v.4M54 155.8h-.5l-.1 .2 .2 .2"/>
<path d="M72 158.5a.38 .38 0 0 1 .5-.1 .38 .38 0 0 1 .1 .5 .38 .38 0 0 1-.5 .1 .38 .38 0 0 1-.1-.5zM72.2 157.8v.1l.2 .2M72.2 155.6l.7 .1h.1v.3M72.2 158.1h.5M72.2 157.1h.5M72.2 156.8h.5M72.3 157.1a.26 .26 0 0 0 0 .4 .26 .26 0 0 0 .3 0 .26 .26 0 0 0 0-.4M72.3 155.6a.26 .26 0 0 0 0 .4 .26 .26 0 0 0 .3 0 .26 .26 0 0 0 0-.4M72.6 154.9a.26 .26 0 0 1 .1 .3 .26 .26 0 0 1-.4 0 .26 .26 0 0 1 0-.3l.1 .4M72.7 156.4l-.5 .1 .1 .3M87.2 146.3h.3l.1 .2 .1-.2h.2l.1 .5h-.8zM87.5 145.7v.1l.2 .2"/>
<path d="M87.5 144.1l.5 .1-.5 .2 .5 .1-.5 .2M87.5 146h.5M87.5 143.8h.5M87.6 146.5v.3M88 143.4l-.5 .1 .1 .3M92.2 141.2a.82 .82 0 0 0 0 1.3M92.5 141.8h.3l.2 .1v.3h-.5v-.8h.3l.2 .1v.2l-.2 .1M92.6 140.1v.6M92.8 140.1h.3M93.3 141.4v.8M93.3 140.1h.3M93.6 141.6l.1 .6h.2l.2-.1"/>
<path d="M94.1 141.6v.6M94.4 141.9h.5a.28 .28 0 0 0-.3-.2 .28 .28 0 0 0-.3 .3 .28 .28 0 0 0 .3 .2l.3-.1M95.1 141.2a.82 .82 0 0 1 0 1.3M95.4 140.1v.6M95.7 140.3l.2-.2h.2l.1 .6M95.7 140.1v.6M96.2 140.3l.2-.2h.2v.6M96.9 140.1v.6M97.2 140.1h.3M99.4 140.1l.1 .6 .2-.6 .1 .6 .2-.6M100.2 140.1v.6M100.5 140.1h.3"/>
<path d="M101.5 140.2a.27 .27 0 0 0-.4 0 .27 .27 0 0 0 0 .4 .27 .27 0 0 0 .4-.1M101.8 140.3l.2-.2h.2v.6M104.6 158.4a.3 .3 0 0 0-.2 .4 .3 .3 0 0 0 .4 .2 .33 .33 0 0 0 .4-.1 .33 .33 0 0 0-.1-.5h-.2v.2M104.7 157.9l.1 .2 .1 .1M104.7 156.4l.8 .4v.1M104.7 158.2h.6M105.2 157.2a.26 .26 0 0 1 0 .4 .26 .26 0 0 1-.4 0 .26 .26 0 0 1 .1-.4v.4M105.3 156.6l-.6 .3M123.1 158.2h.8M123.1 156.4h.8M123.1 158.5h.3v.2l.2-.2h.2l.1 .5h-.8zM123.3 157.4h.6"/>
<path d="M123.3 156l.4 .4M123.4 157.4a.28 .28 0 0 0 0 .4 .28 .28 0 0 0 .4 0 .28 .28 0 0 0 0-.4M123.4 158.7v.3M123.4 156.6a.28 .28 0 0 0 0 .4 .28 .28 0 0 0 .4 0 .28 .28 0 0 0 0-.4M123.9 155.9l-.3 .3M140.1 158.2h.8M140.1 158.5h.3l.1 .2 .1-.2h.2l.1 .5h-.8zM140.3 157.4h.6M140.5 158.7v.3M140.8 157.4l.1 .2-.1 .2-.5 .1M140.8 156.6a.28 .28 0 0 1 .1 .4 .28 .28 0 0 1-.5 0 .28 .28 0 0 1 .1-.4h.1v.5M156.6 158.2h.9"/>
<path d="M156.7 158.5h.2l.1 .2 .2-.2h.2l.1 .5h-.9zM156.9 157.4h.6M157 158.7v.3M157.3 157.4l.2 .2-.1 .2-.5 .1M157.4 156.6a.28 .28 0 0 1 0 .4 .28 .28 0 0 1-.4 0 .28 .28 0 0 1 .1-.4v.5M175 158.1h.9M175.1 158.4h.2l.1 .2 .2-.2h.2l.1 .5h-.9zM175.3 157.4h.6M175.4 158.6v.3M175.7 157.4l.2 .1-.1 .2-.5 .1M175.7 156.5a.26 .26 0 0 1 .1 .4 .26 .26 0 0 1-.4 0 .26 .26 0 0 1 0-.4h.1v.5M192.7 158.1h.9"/>
<path d="M192.8 158.4h.3v.2l.2-.2h.2l.1 .5h-.9zM193 157.4h.6M193.1 158.6v.3M193.4 157.4l.2 .1-.1 .2-.5 .1M193.5 156.5a.26 .26 0 0 1 0 .4 .26 .26 0 0 1-.4 0 .26 .26 0 0 1 .1-.4h.1v.5M210.7 158.1h.8M210.8 158.4h.2l.1 .2 .1-.2h.2l.1 .2v.3h-.8zM211 157.4h.5M211.1 158.6v.3M211.4 157.4l.1 .1v.2l-.5 .1M211.4 156.5a.25 .25 0 0 1 .1 .4 .25 .25 0 0 1-.4 0 .25 .25 0 0 1 .1-.4v.5M227.1 158.1h.9"/>
<path d="M227.2 158.4h.3v.2l.1-.2h.2l.2 .2v.3h-.9zM227.4 157.4h.6M227.5 158.6v.3M227.8 156.5a.25 .25 0 0 1 .1 .4 .25 .25 0 0 1-.4 0 .25 .25 0 0 1 .1-.4h.1v.5M227.8 157.4l.2 .1-.1 .2-.5 .1M33.8 161.2h8.3v3.9h-8.3zM34.4 162.1a.44 .44 0 0 1 .5 .2 .44 .44 0 0 1-.1 .6h-.4zM35.2 162.3l.2-.2v.8M35.9 162.6h.7M37.3 162.1v.7a.22 .22 0 0 1-.3 .1 .22 .22 0 0 1-.1-.2M37.5 162.3l.2-.2v.8M38.2 162.6h.7"/>
<path d="M39.2 162.3l.2-.2 .4 .2-.2 .3-.4 .3h.6M40 162.3l.2-.2 .3 .1-.1 .4-.4 .3h.6M51.6 161.2h8.2v3.9h-8.2zM52.1 162.1a.44 .44 0 0 1 .5 .2 .44 .44 0 0 1 0 .6h-.5zM52.9 162.3l.2-.2v.8M53.6 162.6h.7M55 162.1v.7a.22 .22 0 0 1-.2 .1 .22 .22 0 0 1-.2-.2M55.2 162.3l.3-.2v.8M55.9 162.6h.7M57 162.1h.4l-.2 .3h.2a.3 .3 0 0 1 0 .5 .3 .3 0 0 1-.5-.1M57.8 162.1h.5l-.3 .3a.28 .28 0 0 1 .2 .5 .28 .28 0 0 1-.5-.1M69.5 161.2h8.3v3.9h-8.3z"/>
<path d="M70.1 162.1h.3a.44 .44 0 0 1 .2 .4 .44 .44 0 0 1-.2 .4h-.3zM70.9 162.3l.2-.2v.8M71.5 162.6h.8M73 162.1l-.1 .8h-.3v-.2M73.2 162.3l.2-.2v.8M73.9 162.6h.7M74.9 162.3l.2-.2v.8M76 162.2l-.1-.1a.42 .42 0 0 0-.3 .4 .42 .42 0 0 0 .2 .4 .25 .25 0 0 0 .3-.2 .25 .25 0 0 0-.3-.3 .25 .25 0 0 0-.2 .3M84.9 161.2h8.3v3.9h-8.3zM85.5 162.1h.3a.42 .42 0 0 1 .3 .4 .42 .42 0 0 1-.3 .4h-.3zM86.3 162.3l.2-.2v.8M87 162.6h.7"/>
<path d="M88.4 162.1v.7a.22 .22 0 0 1-.2 .1 .22 .22 0 0 1-.2-.2M88.6 162.3l.3-.2v.8M89.3 162.6h.7M90.4 162.3l.2-.2 .2 .2v.3l-.5 .3h.6M91.3 162.2l.1-.1a.42 .42 0 0 1 .3 .4 .42 .42 0 0 1-.3 .4l-.2-.1-.1-.2zM102.1 161.2h8.3v3.9h-8.3zM102.7 162.1h.3a.42 .42 0 0 1 .3 .4 .42 .42 0 0 1-.3 .4h-.3zM103.5 162.3l.2-.2v.8M104.2 162.6h.7M105.6 162.1v.7a.22 .22 0 0 1-.2 .1 .22 .22 0 0 1-.2-.2M105.8 162.3l.2-.2v.8M106.5 162.6h.7"/>
<path d="M107.5 162.3l.2-.2v.8M108.8 162.7h-.6l.4-.6v.8M120.7 161.2h8.3v3.9h-8.3zM121.3 162.1h.3a.42 .42 0 0 1 .3 .4 .42 .42 0 0 1-.3 .4h-.3zM122.2 162.3l.1-.2 .3 .1v.4l-.5 .3h.6M122.9 162.6h.8M124 162.6l.5-.1v-.1v-.2l-.5-.1v.8M124.8 162.3l.3-.2v.8M125.5 162.6h.7M127 162.2l-.3-.1a.44 .44 0 0 0-.2 .5 .44 .44 0 0 0 .3 .3 .25 .25 0 0 0 .2-.2 .25 .25 0 0 0-.2-.3 .25 .25 0 0 0-.3 .3M137.8 161.2h8.2v3.9h-8.2zM138.3 162.1h.3a.44 .44 0 0 1 .3 .4 .44 .44 0 0 1-.3 .4h-.3z"/>
<path d="M139.2 162.3a.22 .22 0 0 1 .3-.2 .22 .22 0 0 1 .1 .3l-.5 .5h.6M140 162.6h.7M141 162.6l.5-.1 .1-.1-.1-.2-.5-.1v.8M141.8 162.3l.2-.2v.8M142.5 162.6h.7M143.5 162.3l.2-.2v.8M144.8 162.7h-.7l.5-.6v.8M154.8 161.1h78.1v9.5h-78.1zM158.1 163.9h1.8M159 163v1.8M184.1 167.9a.89 .89 0 0 0-1.3 0 .52 .52 0 0 0 .3 .6 1.04 1.04 0 0 1 1 .6v.2a.89 .89 0 0 1-1.3 0M184.6 168.3h.7"/>
<path d="M184.9 167.6v1.6l.1 .3 .3 .1M187 168.3v1.3M187 168.6a.67 .67 0 0 0-1.2 .2 .67 .67 0 0 0 .8 .8l.4-.3M188.8 168.6a.67 .67 0 0 0-1.2 .2 .67 .67 0 0 0 .8 .8l.4-.3M189.5 167.6v2M189.9 168.9l.6 .7M190.5 168.3l-1 .9M193.2 167.6v2M193.8 167.7l.1-.1 .1 .1-.1 .1zM193.9 168.4v1.2M195.7 168.6a.67 .67 0 0 0-1.1 .2 .67 .67 0 0 0 .8 .8l.3-.3M195.7 168.3v1.5a.55 .55 0 0 1-.8 .4"/>
<path d="M196.5 168.7l.5-.4h.3l.2 .1 .1 .3v.9M196.5 167.6v2M198.2 168.3h.6M198.5 167.6v1.6v.3l.5 .1M241.3 161.1h30.3v9.5h-30.3zM244.7 163.4h1.8M245.6 162.6v1.7M250.1 166.8a.89 .89 0 0 0-1.3 0 .53 .53 0 0 0 .4 .5 1.04 1.04 0 0 1 .9 .6v.3a.89 .89 0 0 1-1.3 0M250.8 167.4a.66 .66 0 0 1 1-.1 .66 .66 0 0 1 0 1 .66 .66 0 0 1-1-.1M250.8 167.1v2.1M252.6 167.4a.64 .64 0 0 1 1-.1 .64 .64 0 0 1 0 1 .64 .64 0 0 1-1-.1v-.3zM254.3 167.1h.6"/>
<path d="M254.6 166.5v1.6v.3l.5 .1M257.6 166.5v2M258.4 166.5l.1 .1-.1 .1-.1-.1zM258.4 167.3v1.2M260.3 167.1v1.6a.55 .55 0 0 1-.9 .4M260.3 167.4a.67 .67 0 0 0-1.2 .2 .67 .67 0 0 0 .8 .9l.4-.3M261 167.5l.5-.4h.3l.2 .2 .1 1.2M261 166.5v2M262.7 167.1h.7M263 166.5v1.6l.1 .3 .3 .1M264.3 163.4h1.8M50.3 191.3h1.1l-.8 1.7"/>
<path d="M178.2 193l.5-1.4 .5 1.4M178.4 192.6h.6M179.2 199.9v-.1a.44 .44 0 0 1 .5-.2l.2 .1a.39 .39 0 0 1-.1 .6l-.6 .6h.8M179.6 193v-1.4l.5 1.4 .5-1.4v1.4M181.1 192.3h.6l.3-.1v-.4l-.3-.2h-.6v1.4M181.6 192.3l.4 .7M183 196.3l.7-.1a.37 .37 0 0 0 .1-.5l-.2-.1h-.6v1.3M183.7 192.3h.6M183.7 191.6h.6l.2 .2 .1 .2-.1 .2-.2 .1a.37 .37 0 0 1 .3 .4l-.3 .3h-.6zM184.1 199.9v-.1a.44 .44 0 0 1 .5-.2l.1 .1a.39 .39 0 0 1-.1 .6l-.6 .6h.9M184.5 196.1a.42 .42 0 0 1 .6 .4 .42 .42 0 0 1-.6 .3 .44 .44 0 0 1 0-.7zM185.3 191.7a.62 .62 0 0 1 .7 .2 .62 .62 0 0 1 .1 .8 .5 .5 0 0 1-.6 .3 .5 .5 0 0 1-.4-.5 .7 .7 0 0 1 .2-.8z"/>
<path d="M185.5 196l.3 .9 .3-.9 .2 .9 .3-.9M186.5 192.4h.6l.2-.2a.39 .39 0 0 0-.2-.6h-.6v1.4M186.7 199.6a.4 .4 0 0 1 .7 .2 1.02 1.02 0 0 1-.2 1.1 .47 .47 0 0 1-.6-.2 1.3 1.3 0 0 1 .1-1.1zM186.9 196.4h.8a.36 .36 0 0 0-.2-.4 .36 .36 0 0 0-.5 .2 .42 .42 0 0 0 .1 .6 .42 .42 0 0 0 .6-.1M187.8 191.6h.9M188.1 196v.9M188.3 191.6v1.4M188.6 196a.38 .38 0 0 0-.5 .4M190.2 195.6l.3 1.3 .3-1.3 .3 1.3 .3-1.3M191.8 195.6l.1 .1h-.1zM191.8 196v.9M192.2 196v.9"/>
<path d="M192.7 196a.38 .38 0 0 0-.5 .4M193.1 195.6l.1 .1h-.1zM193.1 196v.9M193.6 196.3l.2-.2h.4l.1 .8M193.6 196v.9M195.6 196v1.1l-.1 .2-.2 .1-.3-.1M195.6 196.2a.42 .42 0 0 0-.6 0 .42 .42 0 0 0 0 .6 .42 .42 0 0 0 .6-.1M202.5 199.6v1.3M202.9 199.6h.1h.1zM204.8 199.6v1.3h.3M206.3 199.6h.1zM206.8 199.6v1.3"/>
<path d="M209.5 199.6v1.3h.3M210.1 199.6h.1h.1zM269.8 197.4l.6-1.7 .7 1.7M269.9 199.5a.42 .42 0 0 0 .2 .6 .6 .6 0 0 1 .6 .2 .6 .6 0 0 1 .1 .7 .64 .64 0 0 1-1-.2 .65 .65 0 0 1 .8-.7 .38 .38 0 0 0 .1-.6l-.2-.1zM270 196.8h.8M270.8 192a.51 .51 0 0 1-.7 .4 .51 .51 0 0 1-.2-.8 .51 .51 0 0 1 .8 .1 1.6 1.6 0 0 1-.1 1.3 .5 .5 0 0 1-.7-.1M271.5 195.7l1.2 1.7M272.7 195.7l-1.2 1.7M274.6 195.4l-1.5 2.6M274.9 196l.4-.3v1.7M147.6 202.4v6.7M181.4 200.5h-1l.7-.9v1.3"/>
<path d="M181.7 200l.4 .9 .4-.9M186.2 200.5h-.9l.6-.9v1.3M189.8 200v.9M189.8 200.2a.43 .43 0 0 0-.6 0 .43 .43 0 0 0 0 .6 .43 .43 0 0 0 .6-.1M190.3 200.3l.3-.3 .3 .1 .1 .8M190.3 200v.9M191 200.3l.3-.3 .3 .1 .1 .8M192.2 200.2a.43 .43 0 0 1 .8 .2 .43 .43 0 0 1-.6 .5l-.2-.2M192.2 200v1.4M194.6 200v1.4M194.6 200.2a.45 .45 0 0 1 .7 0 .45 .45 0 0 1 0 .6 .45 .45 0 0 1-.7-.1M197.1 200l.3 .9 .2-.9 .3 .9 .2-.9"/>
<path d="M198.5 200.4h.8a.42 .42 0 0 0-.6-.3 .42 .42 0 0 0-.1 .6 .45 .45 0 0 0 .7 0M199.7 200v.9M200.2 200a.44 .44 0 0 0-.5 .4M202.5 200.2a.45 .45 0 0 0-.6 0 .45 .45 0 0 0 0 .6 .45 .45 0 0 0 .6-.1M203 200v.9M204.2 200.2a.4 .4 0 0 0-.4-.2 .4 .4 0 0 0-.3 .2v.2l.5 .1a.24 .24 0 0 1 .1 .4 .54 .54 0 0 1-.6-.2M204.6 200h.4M205.5 200v.9M206 200a.44 .44 0 0 0-.5 .4M206.4 200v.9M206.8 200.2a.45 .45 0 0 1 .7 0 .45 .45 0 0 1 0 .6 .45 .45 0 0 1-.7-.1M208 200l.1 .9a.47 .47 0 0 0 .6-.2"/>
<path d="M208.7 200v.9M209.3 200h.4M210.2 200v.9M211.9 200.3l.3-.3 .4 .1v.8M211.9 200v.9"/>
<circle cx="37.9" cy="38.8" r=".44"/>
<circle cx="55.7" cy="38.8" r=".44"/>
<circle cx="73.6" cy="38.8" r=".45"/>
<circle cx="89.1" cy="38.8" r=".44"/>
<circle cx="106.2" cy="38.8" r=".44"/>
<circle cx="124.9" cy="38.7" r=".44"/>
<circle cx="141.9" cy="38.7" r=".44"/>
<circle cx="158.6" cy="38.7" r=".44"/>
<circle cx="176.8" cy="38.7" r=".44"/>
<circle cx="194.6" cy="38.7" r=".44"/>
<circle cx="212.5" cy="38.7" r=".44"/>
<circle cx="229" cy="38.7" r=".44"/>
<circle cx="245.9" cy="38.7" r=".44"/>
<circle cx="265.5" cy="38.7" r=".44"/>
<circle cx="37.9" cy="46.3" r=".44"/>
<circle cx="55.7" cy="46.3" r=".44"/>
<circle cx="73.6" cy="46.3" r=".44"/>
<circle cx="89.1" cy="46.3" r=".44"/>
<circle cx="106.2" cy="46.3" r=".44"/>
<circle cx="124.9" cy="46.3" r=".44"/>
<circle cx="141.9" cy="46.3" r=".44"/>
<circle cx="158.6" cy="46.3" r=".44"/>
<circle cx="176.8" cy="46.3" r=".44"/>
<circle cx="194.6" cy="46.3" r=".44"/>
<circle cx="212.5" cy="46.3" r=".44"/>
<circle cx="229" cy="46.3" r=".44"/>
<circle cx="245.9" cy="46.3" r=".44"/>
<circle cx="265.5" cy="46.3" r=".44"/>
<circle cx="37.9" cy="95.9" r=".44"/>
<circle cx="55.7" cy="95.9" r=".44"/>
<circle cx="73.6" cy="95.9" r=".44"/>
<circle cx="89.1" cy="95.9" r=".44"/>
<circle cx="106.2" cy="95.9" r=".44"/>
<circle cx="124.9" cy="95.9" r=".44"/>
<circle cx="141.9" cy="95.9" r=".44"/>
<circle cx="37.9" cy="104.5" r=".45"/>
<circle cx="55.7" cy="104.5" r=".45"/>
<circle cx="73.6" cy="104.5" r=".44"/>
<circle cx="88.2" cy="108.4" r=".27"/>
<circle cx="89.1" cy="104.5" r=".44"/>
<circle cx="89.1" cy="117.6" r=".44"/>
<circle cx="106.2" cy="104.5" r=".44"/>
<circle cx="124.9" cy="104.6" r=".44"/>
<circle cx="141.9" cy="104.6" r=".44"/>
<circle cx="89.1" cy="136.3" r=".44"/>
<circle cx="87.7" cy="145.2" r=".27"/>
<circle cx="196.3" cy="200.5" r=".43"/>
<circle cx="211.1" cy="200.5" r=".43"/>
</g>
<path d="M17.1 194.3h41.4M17.1 190.2v12.2h165.3M17.2 190.2h165.2M58.5 190.2v12.2M130.3 190.2h147.6v12.2h-147.6zM236.7 198.3h41.2M236.7 194.3h41.2M236.7 190.2v12.2" fill="none" stroke="#000" stroke-width=".34"/>
<path d="M89.1 132.4h8.9v6.5" fill="none" stroke="#000" stroke-width="2.1"/>
<text font-size="2.4" x="272" y="201.2">/13</text>
<g font-size="1.7">
<text x="21.8" y="192.8">Previous page No.</text>
<text x="62.5" y="196.8">End Client:</text>
<text x="62.5" y="192.8">Client:</text>
<text x="173.3" y="196.8">Discription:</text>
<text x="173.3" y="192.8">Title:</text>
<text x="240.8" y="196.8">DWG No.</text>
<text x="240.8" y="192.8">Next page No.</text>
<text x="62.5" y="200.9">Remarks:</text>
<text x="173.3" y="200.9">Detail:</text>
<text x="240.8" y="200.9">Page No.</text>
</g>
<g font-size="1.1">
<text x="38.4" y="32.3" transform="rotate(-90 38.4 32.3)">Forword cmd</text>
<text x="56.2" y="32.3" transform="rotate(-90 56.2 32.3)">Reverse cmd</text>
<text x="74.2" y="32.2" transform="rotate(-90 74.2 32.2)">Speed cmd</text>
<text x="89.6" y="32.3" transform="rotate(-90 89.6 32.3)">Lift UP cmd</text>
<text x="106.8" y="32.3" transform="rotate(-90 106.8 32.3)">Lift DOWN cmd</text>
<text x="125.4" y="32.2" transform="rotate(-90 125.4 32.2)">Steer cmd</text>
<text x="142.4" y="32.2" transform="rotate(-90 142.4 32.2)">Steer pot low</text>
<text x="159.1" y="32.3" transform="rotate(-90 159.1 32.3)">P</text>
<text x="177.4" y="32.2" transform="rotate(-90 177.4 32.2)">Red light ON</text>
<text x="195.1" y="32.1" transform="rotate(-90 195.1 32.1)">Yellow light ON</text>
<text x="213.1" y="32.2" transform="rotate(-90 213.1 32.2)">Green light ON</text>
<text x="229.5" y="32.2" transform="rotate(-90 229.5 32.2)">Buzzer ON</text>
<text x="246.4" y="32.2" transform="rotate(-90 246.4 32.2)">Spot light ON</text>
<text x="266" y="32.2" transform="rotate(-90 266 32.2)">M</text>
<text x="124.1" y="154" transform="rotate(-90 124.1 154)">Black</text>
<text x="37.8" y="188.1" transform="rotate(-90 37.8 188.1)">Drive 1 Fwd Switch</text>
<text x="55.5" y="188.1" transform="rotate(-90 55.5 188.1)">Drive 1 Rev Switch</text>
<text x="73.2" y="188" transform="rotate(-90 73.2 188)">Speed CMD</text>
<text x="89" y="188.1" transform="rotate(-90 89 188.1)">LIFT UP CMD FROM</text>
<text x="90.3" y="188" transform="rotate(-90 90.3 188)">SWITCH</text>
<text x="105.9" y="187.8" transform="rotate(-90 105.9 187.8)">LIFT DN CMD FROM</text>
<text x="107.2" y="187.8" transform="rotate(-90 107.2 187.8)">SWITCH</text>
<text x="124.8" y="188.1" transform="rotate(-90 124.8 188.1)">Pot Voltage for steering</text>
<text x="142.7" y="188.1" transform="rotate(-90 142.7 188.1)">Pot low</text>
</g>
</svg>
